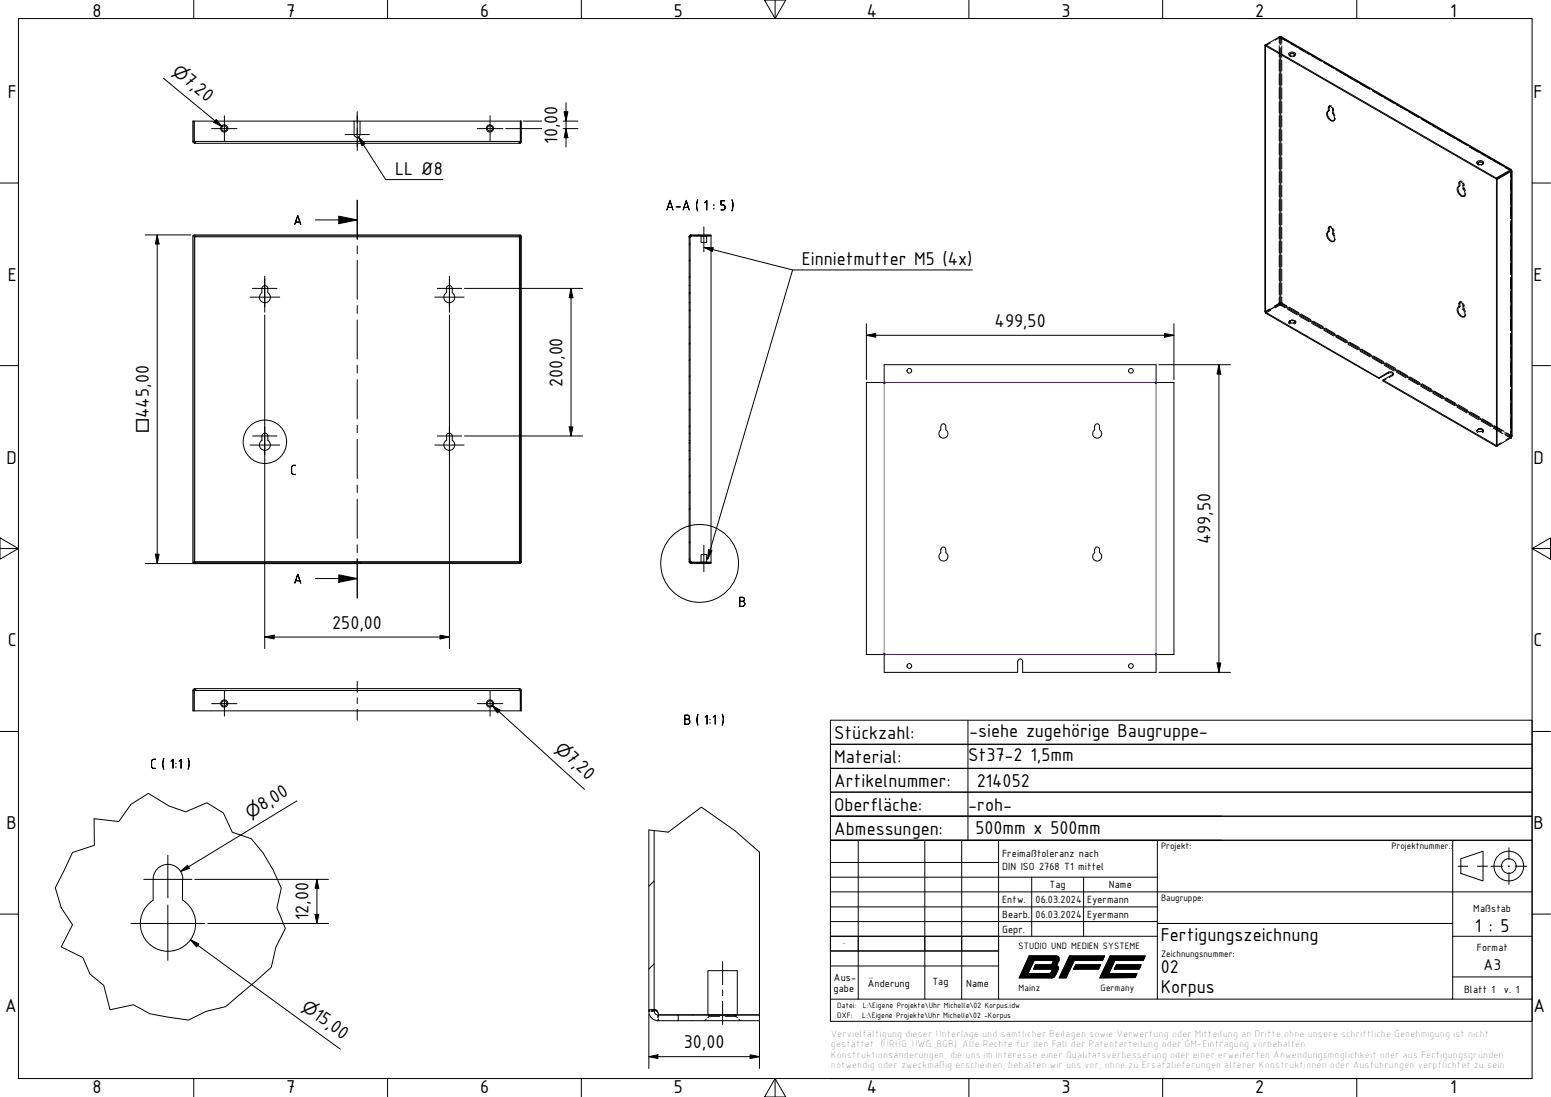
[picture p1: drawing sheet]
<svg xmlns="http://www.w3.org/2000/svg" width="420mm" height="297mm" viewBox="0 0 420 297" stroke-linecap="round" stroke-linejoin="round" font-family="sans-serif">
<!-- layer: Schraffur (ISO) -->
<g fill="none" stroke="#000" stroke-width=".27">
<path d="M186.9 79.4l-.2 .3M186.9 74.9l-.2 .3M186.9 70.4l-.2 .2M186.9 65.9l-.2 .3M189.2 63.6l-.2 .3M186.9 97.3l-.2 .3M186.9 92.8l-.2 .4M186.9 88.3l-.2 .4M186.9 83.8l-.2 .4M186.9 119.7l-.2 .4M186.9 115.3l-.2 .3M186.9 110.8l-.2 .3"/>
<path d="M186.9 106.3l-.2 .3M186.9 101.8l-.2 .3M186.9 137.7l-.2 .3M186.9 133.2l-.2 .3M186.9 128.7l-.2 .4M186.9 124.2l-.2 .4M186.9 151.2l-.2 .3M186.9 146.7l-.2 .3M186.9 142.2l-.2 .3M177.2 238.5l-1.4 1.5M177.2 261l-1.4 1.4"/>
</g>
<!-- layer: Sichtbar (ISO) -->
<g fill="none" stroke="#000" stroke-width=".27">
<path d="M342.6 12.2v72.2l.2 .1 3.9-2.2M342.8 12.1v.3l-.2-.2M342.8 12.1l3.9-2.2h.4l62.2 35.9M342.8 12.1l62.5 36.1M342.8 12.1l-.2 .1M349.1 14.5a1.25 1.25 0 0 1 1.9 .1 1.11 1.11 0 0 1-1.9 .1zM349.3 14.8a.93 .93 0 0 1 1.5 0M349.5 15.1a.55 .55 0 0 1 .2-.7 .55 .55 0 0 1 .7 .1l.4 .3-.2 .3M52.5 38.3h.2M52.6 38.3v-5.5h-.4v5.5h.4h-.4v.2l.5 .3M52.6 38.3l.1 .2M52.7 38.3l.1 .5v-.3"/>
<path d="M52.7 38.5v.3M52.7 38.8h88M52.7 38.5h.1M52.8 38.5h.1M95.9 36.4a.8 .8 0 0 0 .8 .8 .8 .8 0 0 0 .8-.8M95.9 32.8h45.1M95.9 32.8h-43.3v5.5M95.9 32.8v3.6M97.5 32.8v3.6M140.7 38.5v.3M140.7 38.8h.1M140.7 38.5h.1"/>
<path d="M140.8 38.3l-.1 .5M140.9 38.3h-.1M141 32.8v5.5h.2h-.2M141 38.3l-.3 .2M141 32.8h.2v5.8l-.5 .2M141 32.8v5.5M359.8 30.1a1.8 1.8 0 0 0 1 2.5h.5M360 28.8a.97 .97 0 0 1 1 1v1a1.25 1.25 0 0 1 0 2 1.79 1.79 0 0 1-1.3-2.6l.1-.1zM360.2 28.7l-.1 1.2-.3 .2M395.1 50.5a1.78 1.78 0 0 0 1.6 2.5M395.3 49.2a.89 .89 0 0 1 1 1v1a1.48 1.48 0 0 1 .3 1.9 1.84 1.84 0 0 1-1.9-2l.2-.4 .3-.2zM395.5 49.1v1.2l-.3 .2"/>
<path d="M400.1 43.8a1.08 1.08 0 0 1 1.8 .3 1.25 1.25 0 0 1-1.9 0zM400.2 44.3a.82 .82 0 0 1 1.5 0M400.4 44.5l-.1-.1a.68 .68 0 0 1 .7-.6 .68 .68 0 0 1 .7 .6l-.1 .1M405.3 48.5l-62.5-36.1v72.1M405.3 48.2v.3M405.4 48.5v72.1M405.6 48.6v72.2M409.2 46.3l-3.8 2.2 .2 .1M409.2 46.3h.1M409.2 46.2h.1M409.2 46l-.1-.2 .3 .3M409.2 46l-3.9 2.2"/>
<path d="M409.2 46v.3M409.2 46.3l-3.9 2.2M409.4 46.2l-.2 .1h.2M409.4 46.1l-.2 .1M409.4 46.2l.1 .3-.1-.2M409.4 46.1v.1M409.4 46.3l-3.8 2.3M409.6 46.4v71.7l-.2 .4-3.8 2.3M52.6 63.9h88.6v88.4h-.2v.3h-43.5v-.3h-1.6v.3h-43.3zM52.6 64v.2l.1-.1-.1 .1M52.7 63.9l.1 .2v-.1M52.8 64.1h-.1"/>
<path d="M71 78.1a.8 .8 0 0 1 .8-.8 .8 .8 0 0 1 .8 .8M71 78.1v1.1M71 79.3a1.48 1.48 0 0 0-.4 2.2 1.48 1.48 0 0 0 2.3 0 1.48 1.48 0 0 0-.4-2.2M72.6 78.1v1.1M120.9 78.1a.8 .8 0 0 1 .8-.8 .8 .8 0 0 1 .8 .8M120.9 79.3a1.48 1.48 0 0 0-.3 2.2 1.48 1.48 0 0 0 2.2 0 1.48 1.48 0 0 0-.3-2.2M121 78.1v1.1M122.5 78.1v1.1M140.6 64l.1 .1M140.7 64.1h.1M140.7 64.1l.2 .1M140.8 63.9l-.1 .2"/>
<path d="M141 64l-.3 .1M186.7 64.1v88l.5 .5M186.9 64.2l.2-.2-.2 .1v88l.3 .2v-.1M186.9 64.1l.3-.2h5.4v88.4h-5.4M187.1 63.6h5.5v.3h-5.5M187.2 63.6l-.5 .5M187.2 63.9v.2M359.8 62.8a1.79 1.79 0 0 0 1.5 2.5M360 61.5a.84 .84 0 0 1 1 .9v1a1.35 1.35 0 0 1 0 2.1 1.84 1.84 0 0 1-1.3-2.7h.1zM360.2 61.4l-.1 1.2-.3 .2M342.8 84.5v.3l30.7 17.7M342.8 84.5l30.7 17.8"/>
<path d="M346.7 82.2l.3-.2v.3h-.3zM346.7 82.3l-3.9 2.2M349.3 87.1a.93 .93 0 0 1 1.5 0M349.5 86.9h1.1M349.5 86.8a.76 .76 0 0 1 1.3 .4 .73 .73 0 0 1-.8 .4 .73 .73 0 0 1-.6-.7zM395.1 83.2a1.78 1.78 0 0 0 1.6 2.5M395.3 81.9a.79 .79 0 0 1 1 .9v1a1.6 1.6 0 0 1 .3 2 1.74 1.74 0 0 1-1.5-2.6h.1zM395.5 81.8v1.2l-.3 .2M71 118.1a.8 .8 0 0 1 .8-.8 .8 .8 0 0 1 .8 .8M71 118.1v1.1M71 119.2a1.48 1.48 0 0 0-.4 2.2 1.48 1.48 0 0 0 2.3 0 1.48 1.48 0 0 0-.4-2.2M72.6 118.1v1.1"/>
<path d="M120.9 118.1a.8 .8 0 0 1 .8-.8 .8 .8 0 0 1 .8 .8M120.9 119.2a1.48 1.48 0 0 0-.3 2.2 1.48 1.48 0 0 0 2.2 0 1.48 1.48 0 0 0-.3-2.2M121 118.1v1.1M122.5 118.1v1.1M239.3 103.6h-4.6v73.6h4.6M239.5 103.3v-4.6h73.7v4.6M239.6 103.4l.1 .4-.3-.2M254.8 115.4v1M254.9 115.4a.64 .64 0 0 1 .7-.6 .64 .64 0 0 1 .6 .6v1a1.23 1.23 0 0 1 .3 1.8 1.23 1.23 0 0 1-1.9 0 1.23 1.23 0 0 1 .3-1.8M296.5 115.4v1M296.6 115.4a.64 .64 0 0 1 .6-.6 .64 .64 0 0 1 .7 .6v1a1.23 1.23 0 0 1 .3 1.8 1.23 1.23 0 0 1-1.9 0 1.23 1.23 0 0 1 .3-1.8M313.1 103.4l-.1 .4 .4-.2"/>
<path d="M313.4 103.6h4.6v73.6h-4.6M373.5 102.5v-.2l2.6-1.5a.75 .75 0 0 1 .8-.2 .75 .75 0 0 1 .5 .7l-2.8 1.6v.3l30.7 17.6M374.6 102.9l30.7 17.7M377.4 101.2l-.7-.3-.4 .1-2.8 1.5M400.2 116.5a.82 .82 0 0 1 1.5 0M400.3 116.3a.69 .69 0 0 1 .8-.3 .69 .69 0 0 1 .5 .7 .89 .89 0 0 1-1.4-.3zM400.4 116.3h1.2M405.4 120.6l-.1 .2M405.4 120.6l.2 .2M405.6 120.8h-.3M52.6 152h.1l-.1 .2M52.7 152.1h.1"/>
<path d="M52.7 152.3l.1-.2v.2M95.9 152.3h-43.7v-88.4h.4v-.3h88.4v88.7h-43.5M95.9 152.6h1.6M140.6 152.3l.1-.2-.1 .2h.2M140.7 152.1h.1M140.9 152h-.2h.3v.2M186.9 152l.2 .2zM187.1 152.3h1.1v.3h-1.1M189.1 152.3h3.5v.3h-4.4M254.8 148.7v.9M254.9 149.7a1.23 1.23 0 0 0-.3 1.8 1.23 1.23 0 0 0 1.9 0 1.23 1.23 0 0 0-.3-1.8M254.9 148.7a.63 .63 0 0 1 .7-.6 .63 .63 0 0 1 .6 .6v.9"/>
<path d="M296.5 148.7v.9M296.6 149.7a1.23 1.23 0 0 0-.3 1.8 1.23 1.23 0 0 0 1.9 0 1.23 1.23 0 0 0-.3-1.8M296.6 148.7a.64 .64 0 0 1 .6-.6 .64 .64 0 0 1 .7 .6v.9M239.4 177.2l.3-.2-.1 .4M239.5 177.5v4.6h36.2v-3.1M275.8 179.1a.64 .64 0 0 1 .6-.7 .64 .64 0 0 1 .6 .7M313.2 177.5v4.6h-36.2v-3.1M313.4 177.2l-.4-.2 .1 .4M52.2 187.1v5.4h88.8v-5.4v5.4h.2v-5.5h-.2l.2 .1M52.2 187l.4 .1zM52.7 187l-.2 .1 .1 5.4M52.7 186.8l-.1 .2"/>
<path d="M52.7 186.5l-.5 .5M52.7 186.5v.3M52.7 186.5h88M52.7 186.8h.1M52.8 186.8h.1M52.8 186.8v-.3l-.1 .5M140.7 186.8l.3 .2M140.7 186.5l.5 .2v.3M140.7 186.8h.1M140.7 186.5l.1 .5M140.7 186.5v.3M140.8 187l.1 .1"/>
<path d="M41.5 238.1a4 4 0 0 1 4-4.1 4 4 0 0 1 4 4.1M41.5 238.1v5.6M49.4 238.1v5.6M175.8 224.7v49.1M177.2 224.9v48.9M205.7 230.7v44.1h-27.3M41.5 243.8a7.5 7.5 0 0 0-1.7 11.2 7.5 7.5 0 0 0 11.4 0 7.5 7.5 0 0 0-1.7-11.2M177.2 273.5l1 .6-.2-.5-.5-.3h-.2l-.1 .3M177.3 273.9a.98 .98 0 0 0 .9 1h5.5v1.5h-5.4a2.5 2.5 0 0 1-2.5-2.5M178.2 274.1l.2 .7M183.7 274.9h22v1.5h-22"/>
<circle cx="60.7" cy="34.8" r=".72"/>
<circle cx="60.7" cy="34.8" r=".97"/>
<circle cx="132.7" cy="34.8" r=".72"/>
<circle cx="132.7" cy="34.8" r=".97"/>
<circle cx="246.3" cy="100.4" r=".64"/>
<circle cx="306.4" cy="100.4" r=".64"/>
<circle cx="60.7" cy="190.5" r=".97"/>
<circle cx="60.7" cy="190.5" r=".72"/>
<circle cx="132.7" cy="190.5" r=".97"/>
<circle cx="132.7" cy="190.5" r=".72"/>
<circle cx="246.3" cy="180.3" r=".64"/>
<circle cx="306.4" cy="180.3" r=".64"/>
</g>
<!-- layer: Sichtbar schmal (ISO) -->
<g fill="none" stroke="#000" stroke-width=".27">
<path d="M346.7 14.6v67.6M346.8 9.9l62.3 36M347 14.8v67.3M52.7 38.3h88.1M360.1 29l-.3 .2M395.5 49.5l-.3 .1M409.2 46.3h.1M409.2 46.2h.1M409.4 46.4v72M52.7 64.1v87.9M52.8 64.1h87.9v87.9M360.1 61.7l-.3 .1"/>
<path d="M346.8 82.3l58.6 33.8M347 82.2l58.4 33.7M395.5 82.1l-.3 .1M376.1 100.8v.2M52.8 152.1h87.9M52.7 187h88.1"/>
</g>
<!-- layer: Verdeckt (ISO) -->
<g fill="none" stroke="#000" stroke-width=".27">
<path d="M344.2 11.6l-1.4 .8M346.5 10h.1M346.5 10l.2 .2M346.5 10.1h.1M346.5 10.1l.2 .1M346.5 10.1v.1M346.6 10.2h.1M346.7 10.3h.1M346.7 10.2v.1M346.7 10.2l-1.3 .7M346.7 10.3l.1 .1M346.7 9.9v.1"/>
<path d="M346.8 9.9v.2M346.8 10.1h.1M346.8 10.2h.1M346.8 10.2h.4M346.9 10.4h.1M347 10.4h.1M347 10.3h.1M347 10.3l1.8 1M347.2 10.2h.1M347.2 10.2l-.2 .2M347.2 10h.1M347.3 10.1l-.1 .1"/>
<path d="M349.3 14.9l.5 .4M349.3 15l.1 .1M349.5 15.2l.3 .1M349.7 11.8l3.5 2M350.5 15.2l-.2 .1M350.7 15v.1M350.8 14.9l-.4 .4M354.2 14.3l3.5 2.1M358.6 16.9l3.5 2M363 19.4l3.5 2.1M359.7 30.1v.1M359.9 30l-.1 .1"/>
<path d="M360.1 29.9l-.1 .1M360.1 28.7l-.1 .1M360.3 28.6l.4 .1M361 29.2l.2 .8M361.1 30.7l-.1 .1M361.2 30.6l.4 .7M361.2 30.3v.4M361.2 32.7h.1M361.4 32.6h.1M361.7 32l-.1 .5-.3 .1M367.5 22l3.5 2.1M371.9 24.6l3.5 2"/>
<path d="M376.3 27.1l3.5 2.1M380.7 29.7l3.6 2.1M385.1 32.3l3.6 2M389.6 34.8l3.6 2.1M394 37.4l3.6 2M398.4 39.9l3.6 2M395.2 50.5l-.1 .1M395.5 50.3l-.2 .1M395.6 49.1h.1M396.1 49.1h-.5l-.2 .1M396.4 49.6l.2 .8M396.4 51.1l-.1 .1"/>
<path d="M396.6 51l.3 .7M396.6 53.1h.1M396.6 50.7v.3M396.6 51l-.1 .1M397.1 52.4l-.4 .6M400.2 44.3l.4 .3M400.2 44.3h.1M400.2 44.2h.1M400.3 44.5h.1M400.5 44.6h.2M401.5 44.5v.1M401.7 44.5l-.5 .1"/>
<path d="M401.7 44.3l-.1 .3h-.4M401.7 44.3h.1M401.7 44.2h.1M402.9 42.5l3.6 2.1M407.3 45.1l1.8 1M409.1 45.9v.3M409.1 46.2h.1M409.1 46.1v.1M409.1 45.9h.1M409.1 46v.1M409.2 46.3l.2 .1h-.1M409.2 46.3h.1"/>
<path d="M409.2 46.3l.1 .1M409.2 46.1v.2M409.3 46.4v2.1M409.3 49.5v4M409.3 54.6v4.1M409.3 59.7v4.1M186.7 64.1h.1M186.7 64.1v.1M186.7 79.2h.1M186.7 77.3h.1M186.9 64.1h.1M186.8 64.2h.2"/>
<path d="M186.9 79.2h.1M186.9 77.3h.1M187.1 63.6v.3M187.2 63.6v.1M187.2 63.8v.1M189.7 63.6v.1M189.8 63.8l.1 .1M189.9 63.9h.1M189.9 63.9h.5M190.9 63.9h.4M191.3 63.9h.1M191.4 63.8l-.1 .1"/>
<path d="M191.6 63.6l-.1 .1M359.7 62.8h.1M359.8 62.7v.1M360 61.4h.1M360.1 62.6l-.1 .1M360.2 61.4l.2-.2 .3 .2M360.2 61.3h.1M361 61.8l.2 .9M361 63.4h.1M361.2 63.3h.1M361.2 63.3l.4 .7M361.2 62.9v.4"/>
<path d="M361.2 65.4h.1M361.4 65.3h.1M361.7 64.7l-.4 .6M409.3 64.8v4.1M409.3 70v4M409.3 75v4.1M186.7 82h.1M186.9 82h.1M343.9 83.7l-1.3 .7M344.2 84l-1.4 .8M346.5 82.2h.1M346.5 82.2l-1.3 .7"/>
<path d="M346.5 82.1h.1M346.6 82.1l.1 .1M346.6 82.2l.1 .2M346.7 82.6h.1M346.7 81.9l-.2 .2M346.7 82.6l-1.3 .7M346.7 82.5v.1M346.8 82.6h.1M346.8 82.3v.2M347 82.1v.1M347 81.8l.2 .2M347 82.5l-.2 .1"/>
<path d="M347.1 82h.1M347.2 82.1h.1M347.2 82v.1M347.2 82.1v.2M349.3 87.1l.5 .4M349.3 87.2h.1M349.3 87.1h.1M349.3 86.9h.1M349.5 86.8l-.4 .4 .3 .5M350.5 86.8l.5 .4-.1 .4-.3 .1M350.7 86.9h.1M350.8 87.1l-.4 .4"/>
<path d="M350.8 87.2h.1M350.8 87.1h.1M395.2 83.1h.1M395.2 83.1l-.1 .1M395.4 81.8h.7M395.5 83l-.2 .1M395.6 81.7h.1M396.3 83.8h.1M396.4 82.2l.2 .9M396.5 83.7h.1M396.6 83.7l.3 .7M396.6 85.8h.1"/>
<path d="M396.6 83.3v.4M397.1 85.1l-.4 .6M409.3 80.2v4.1M409.3 85.3v4.1M409.3 90.5v4M409.3 95.5v4.1M186.7 119.2h.1M186.7 117.3h.1M186.9 119.2h.1M186.9 117.3h.1M375.5 102.6l-.9 .6M377.4 101.5l-1.1 .7"/>
<path d="M377.4 101.1v.4M377.4 101.3v.1M400.2 116.4l.4 .5M400.3 116.3v.1M400.5 116.2l-.5 .5 .4 .4M401.5 116.2v.1M401.7 116.4l.2 .4-.3 .3M401.7 116.4l-.1 .4-.4 .1M406.7 119.9l-1.3 .7M409.1 118.6h.1M409.1 118.4v.2M409.1 118.3v.1"/>
<path d="M409.1 118.2v.1M409.1 118.5v.1M409.2 118.6h.1M409.2 118.2l.2 .1M409.2 118.4h.1M409.2 118.1h.1M409.2 118.1h-.1M409.2 118.4l-.1 .2M409.2 118.4l.1 .1M409.2 118.2v.1M409.2 118.4v.1M409.2 118.4l-1.3 .8"/>
<path d="M409.3 118h.1M409.3 118.1h.1M409.3 100.6v4.2M409.3 105.8v4M409.3 110.9v4.1M409.3 116v2.1M409.4 118.4h.1M409.4 118.5h.1M409.4 117.9l-.1 .1M409.4 117.9h.1M409.4 117.9l-.2 .3M409.4 117.9l-.2 .2"/>
<path d="M409.5 118l.1 .1M186.7 122h.1M186.9 122h.1M186.7 152h.1M186.7 152.1h.1M186.8 152.1h.1M186.8 152h.2M186.9 152h.1M186.9 152.1h.1M187.1 152.3v.1M187.1 152.5v.1M187.2 152.3v.1"/>
<path d="M187.2 152.5v.1M189.7 152.5v.1M189.9 152.3h.1M189.9 152.3h.5M189.9 152.3l-.1 .1M190.9 152.3h.4M191.3 152.3h.1M191.3 152.3l.1 .1M191.5 152.5l.1 .1M175.8 273.8h.3M176.1 273.3l-.3 .3h.3M176.3 273.3h.3"/>
<path d="M176.4 273.8h.6M176.4 273.6h.6M176.7 273.3l.5 .2M177 273.3h.5M177.1 273.6h.1M177.1 273.8h.1M178.2 274.9v.1M178.2 275.2v.4M178.2 276v.4M178.4 274.9v.5M178.4 275.9v.5M191.3 276l-.4 .4"/>
<path d="M192.1 275.2h2.9M192.1 275.2l-.3 .3M192.1 274.9h.1M192.1 275.1v.1M196.4 275.2h2.9l.4 .3M199.3 274.9h.1M199.3 275.1v.1M200.2 276l.3 .4"/>
</g>
<!-- layer: Bruchlinie (ISO) -->
<path d="M25.5 221.7l6.7 .7 3.3-4.6 4.7-3 5.5 3.4 4.6 1.6 5.7-2.4 4.5 2.8 2.4 5.1 5.2 1.8 3.2 3.9 2.7 4.6 2.2 4.9-1.2 5.3 2.3 5.6-2.5 5-1.3 5.5-12.4 10.7-5.2 1.2-4.8 2.4-10.5-1.7-4.4-2.4-6.4 1.3-1.7-6.6-3.7-3-2-4.5-5.8-2.9 3-6-3-4.6-1.6-5.4 4.6-9.6 6-1.9zM175.8 224.7l5.2 .6 9-6.7 9.1 6.3 6.6 5.8" fill="none" stroke="#000" stroke-width=".27"/>
<!-- layer: Verdeckt schmal (ISO) -->
<g fill="none" stroke="#000" stroke-width=".27">
<path d="M346.5 10.1v1.5M346.5 12.4v3M346.5 16.2v3M346.7 10.3v1.7M346.7 12.9v1.7M346.8 10.2l1.3 .8M347 10.4v1.7M347 13v1.8M347.2 10.2v1.5M347.2 12.5v3M347.2 16.3v2.9M348.8 11.3l2.7 1.5"/>
<path d="M352 13.2l2.7 1.6M355.3 15.1l2.7 1.5M358.6 17l2.7 1.5M361.9 18.9l2.7 1.5M346.5 20v3M346.5 23.7v3.1M346.5 27.5v3.1M346.5 31.4v2.9M346.5 35.1v3M346.5 38.9v3M347.2 20v3.1M347.2 23.8v3"/>
<path d="M347.2 27.5v3.1M347.2 31.4v3M347.2 35.2v2.9M347.2 38.9v3M361.1 29.7l-.1 .1M361.2 29.7h.1M365.2 20.8l2.6 1.5M368.5 22.7l2.6 1.5M371.8 24.6l2.6 1.5M375 26.4l2.6 1.6M378.3 28.4l2.6 1.4M381.6 30.3l2.6 1.5"/>
<path d="M384.9 32.1l2.6 1.5M388.1 34.1l2.6 1.5M391.4 35.9l2.6 1.6M394.7 37.8l2.6 1.5M397.9 39.7l2.7 1.6M346.5 42.7v3M346.5 46.5v3M346.5 50.2v3.1M346.5 54v3.1M346.5 57.9v2.9M347.2 42.7v3M347.2 46.4v3.1"/>
<path d="M347.2 50.2v3.1M347.2 54v3M347.2 57.8v3M396.4 50.2h-.1M396.6 50.1l-.1 .1M401.2 41.6l2.7 1.5M404.5 43.5l2.7 1.5M407.8 45.4l1.3 .8M409.1 46.2h.1M409.1 45.9h.1M409.2 46.3h.1M409.2 46.2h.1"/>
<path d="M409.2 46.3v1.6M409.2 48.6v3.1M409.2 52.4v3M409.2 56.2v3M409.2 60v3M409.3 46l.1 .1M409.4 46.2v.1M409.4 46.3v.1M346.5 61.6v3M346.5 65.4v3M346.5 69.2v3M346.5 72.9v3.1"/>
<path d="M346.5 76.7v3.1M347.2 61.6v3M347.2 65.4v3M347.2 69.1v3.1M347.2 72.9v3.1M347.2 76.7v3M361 62.4h.1M361.2 62.3h.1M409.2 63.8v2.9M409.2 67.5v3.1M409.2 71.3v3.1M409.2 75.1v3.1"/>
<path d="M409.2 78.9v3M346.5 80.5v1.6M346.8 82.6l1.3 .7M347.2 82.1l1.4 .7M347.2 80.5v1.5M348.8 83.8l2.7 1.5M349.2 83.2l2.7 1.5M352 85.6l2.7 1.6M352.5 85l2.6 1.6M355.3 87.6l2.7 1.4M355.8 87l2.6 1.4M358.6 89.4l2.7 1.6"/>
<path d="M359.1 88.8l2.5 1.6M361.9 91.3l2.7 1.5M362.3 90.7l2.6 1.5M365.2 93.2l2.6 1.5M365.6 92.7l2.6 1.4M368.5 95.1l2.6 1.5M368.8 94.5l2.6 1.5M371.8 97l2.6 1.5M372.1 96.4l2.6 1.5M375 98.9l2.6 1.5M375.4 98.2l2.6 1.6M396.3 82.8h.1"/>
<path d="M396.6 82.7l-.1 .1M409.2 82.7v3M409.2 86.5v3M409.2 90.3v2.9M409.2 94v3.1M409.2 97.8v3.1M377.2 101.5h.1M377.2 101.6v.1M378.3 100.8l2.6 1.5M378.6 100.2l2.7 1.5M381.6 102.6l2.6 1.6M381.9 102.1l2.7 1.5"/>
<path d="M384.9 104.6l2.6 1.5M385.2 103.9l2.7 1.5M388.1 106.5l2.6 1.5M388.5 105.9l2.6 1.5M391.4 108.3l2.6 1.5M391.8 107.7l2.6 1.5M394.7 110.3l2.6 1.5M395.1 109.6l2.5 1.5M397.9 112.1l2.7 1.6M398.3 111.5l2.6 1.5M401.2 114l2.7 1.5M401.6 113.4l2.6 1.5"/>
<path d="M404.5 115.9l2.7 1.6M404.8 115.3l2.6 1.5M405.4 116.1l1.4 .9M405.4 115.9l1.5 .8M407.6 117.5l1.5 .8M407.7 117.1l1.5 1M407.8 117.8l1.3 .8M408.1 117.2l1.3 .7M409.2 101.6v3.1M409.2 105.4v3M409.2 109.2v3M409.2 113v3"/>
<path d="M409.2 116.8v1.4"/>
</g>
<!-- layer: Biegelinie nach oben(DIN) -->
<path d="M239.5 103.8v73.2M239.8 103.6h73.1M313.2 103.8v73.2M239.8 177.2h73.1" fill="none" stroke="#8000ff" stroke-width=".27"/>
<!-- layer: Schraffur (ISO) -->
<g fill="#000">
<path d="M280.2 260l5.1 .1v.4l-.5 .7h-4.3l-.5 1.2h4.9l.1 .4-.3 .6-.2 .2h-6zM278.8 258.9h7.5l.6 .4v.7l-.7 1.5a.71 .71 0 0 1 .6 .8l-1 2.1-.7 .4h-9z" fill-rule="evenodd"/>
<path d="M291.4 261.2h6.7l-.5 1.2h-6.8z" fill-rule="evenodd"/>
<path d="M289.7 258.9h9.5l-.5 1.1h-7.7l-2.2 4.8h-1.9z" fill-rule="evenodd"/>
<path d="M302.4 261.2h6.7l-.5 1.2h-6.8z" fill-rule="evenodd"/>
<path d="M300.7 258.9h9.5l-.5 1.1h-7.7l-1.6 3.6h7.6l-.5 1.1-9.6 .1z" fill-rule="evenodd"/>
</g>
<!-- layer: Schnittlinie (ISO) -->
<g fill="none" stroke="#000" stroke-width=".27">
<path d="M85.4 59.5h11.4M91.8 58.5l5 1-5 1.1zM96.8 54.2v10.6M96.8 66.6v2.1M96.8 70.5v10.6M96.8 82.7v2.2M96.8 86.6v10.6M96.8 98.9v2.1M96.8 102.8v10.6M96.8 115.2v2M96.8 119v10.6M96.8 131.3v2.1"/>
<path d="M96.8 135.2v10.5M85.4 156.7h11.4M91.8 155.6l5 1.1-5 1zM96.8 147.5v2.1M96.8 151.3v10.6"/>
</g>
<g fill="#000">
<path d="M91.8 58.5l5 1-5 1.1z" fill-rule="evenodd"/>
<path d="M91.8 155.6l5 1.1-5 1z" fill-rule="evenodd"/>
</g>
<!-- layer: Detailumgrenzung (ISO) -->
<g fill="none" stroke="#000" stroke-width=".27">
<circle cx="71.8" cy="119.6" r="5.9"/>
<circle cx="189.5" cy="152.6" r="10.5"/>
</g>
<!-- layer: Rahmen (ISO) -->
<g fill="none" stroke="#000" stroke-width=".27">
<path d="M5 5h410v287h-410zM52.5 0v5M105 0v5M157.5 0v5M207.1 0h5.8l-2.9 5zM210 0v5M262.5 0v5M315 0v5M367.5 0v5M0 49.6h5M415 49.6h5M0 99h5"/>
<path d="M415 99h5M0 145.7l5 2.8-5 2.9zM0 148.5h5M415 148.5l5-2.8v5.7zM415 148.5h5M0 198.1h5M415 198.1h5M0 247.5h5M415 247.5h5M52.5 292v5M105 292v5M157.5 292v5"/>
<path d="M210 292l2.9 5h-5.8zM210 292v5M262.5 292v5M315 292v5M367.5 292v5"/>
</g>
<!-- layer: Titel (ISO) -->
<g fill="none" stroke="#000" stroke-width=".27">
<path d="M225 227.5h190v49h-190zM225 237.5h88.5M225 233.5h45.5M232.5 227.5v43M250.5 227.5v43M260.5 227.5v43M270.5 227.5v43M279.5 237.5v16M293.5 237.5v16M313.5 227.5v43h80v-43M395 234.6h2.6M395.7 232.5l6-2v8l-6-2z"/>
<path d="M400.2 234.6h2.7M403.9 234.6h3.2M408.6 234.6h.3M408.8 229.6v3.2M408.8 234.4v.2M408.8 236.2v3.3M410.5 234.6h3.1M225 241.5h190M225 253.5h88.5M225 249.5h88.5M225 245.6h88.5M225 257.5h45.5"/>
<path d="M278.8 258.9h7.3a.85 .85 0 0 1 .8 1.2l-.7 1.4a.71 .71 0 0 1 .6 .8l-1 1.9-.7 .6h-9zM289.7 258.9h9.5l-.5 1.1h-7.7l-2.2 4.8h-1.9zM300.7 258.9h9.5l-.5 1.1h-7.7l-1.6 3.6h7.6l-.5 1.1-9.6 .1zM313.5 250h80M393.5 253.5h21.5M225 261.6h45.5M225 270.5h88.5M280.2 260l5.1 .1v.4l-.6 .7h-4.2l-.5 1.2h4.7l.3 .1-.3 .9-.3 .2h-5.9zM284.7 261.2h.1M291.4 261.2h6.7l-.5 1.2h-6.8zM302.4 261.2h6.7l-.5 1.2h-6.8zM393.5 270.5h21.5"/>
<path d="M393.5 264.5h21.5M225 292h190"/>
<circle cx="408.7" cy="234.5" r="4"/>
<circle cx="408.7" cy="234.5" r="1.99"/>
</g>
<!-- layer: BFE Logo -->
<path d="M278.8 258.9h7.1a.86 .86 0 0 1 .9 .3 .86 .86 0 0 1 .1 .9l-.7 1.4a.66 .66 0 0 1 .5 .4 .66 .66 0 0 1-.1 .7l-.3 .6a1.72 1.72 0 0 1-2.2 1.6h-8zM289.7 258.9h9.5l-.5 1.1h-7.7l-2.2 4.8h-1.9zM300.7 258.9h9.5l-.5 1.1h-7.7l-1.6 3.6h7.6l-.5 1.1-9.6 .1zM280.2 260h4.9l.2 .1v.4l-.3 .6a3.2 3.2 0 0 1-2.4 .1h-2.1l-.5 1.2h4.7l.3 .1-.3 .9-.3 .2h-5.9zM291.4 261.2h6.7l-.5 1.2h-6.8zM302.4 261.2h6.7l-.5 1.2h-6.8z" fill="none" stroke="#000" stroke-width=".27"/>
<!-- layer: Skizziergeometrie (ISO) -->
<path d="M189.9 63.9h1.5v1.7h-1.5zM189.9 150.1h1.5v2.2h-1.5zM262.2 195v32.5M225 227.5v-6.5h190v6.5h-190h106M225 221h190v-6.5h-190v-6.4h190v-6.6h-190v-6.5h190v6.5h-190v6.6h190v6.4h-190v6.5h106M191.8 262.8h7.9v12.1h-7.9z" fill="none" stroke="#000" stroke-width=".27"/>
<!-- layer: Symbol (ISO) -->
<path d="M97.1 37.1l1.8 1.8-.9 .6zM97.1 37.1l7.4 11.5h15.5M190.8 67l2.2 1.1 .2-1-2.4-.1 23.9 6.1h48.7M214.7 73.1l-23 78.3M191.9 148.9l1 .2-1.2 2.3zM225 253.5h45.5v4h-45.5zM232.5 253.5v4M250.5 253.5v4M260.5 253.5v4" fill="none" stroke="#000" stroke-width=".27"/>
<g fill="none" stroke="#000" stroke-width=".27">
<path d="M44.3 21.2l15.9 13.1M58.6 32.4l1.6 1.9-2.3-1.2zM137 34.8h9.7M141.7 32.8h5M152.6 32.8h3.9M152.6 34.8h3.9M152.8 30.3h1l-.5 2.5zM153.3 34.8l.5 2.5h-1zM153.3 27.8v12M39.4 63.6h12.3M42.6 63.6l.5 2.5h-1zM42.6 63.6v89"/>
<path d="M125.8 78.1h32M154.7 78.1l.5 2.5h-1zM154.7 78.1v40M71.7 85.3v29.5M121.8 85.3v29.5M234.7 90.8l2.5-.5v1zM234.7 90.8h83.3M234.7 87.7v15.1M313.9 98.7h19.4M315.5 90.3l2.5 .5-2.5 .5zM318 87.7v15.1M330.2 98.7l.5 2.6h-1z"/>
<path d="M330.2 98.7v83.4M125.8 118.1h32M154.2 115.6h1l-.5 2.5zM71.7 124.5v51.1M121.8 124.5v51.1M39.4 152.6h57.4M42.1 150.1h1l-.5 2.5zM71.7 172.5l2.6-.5v1zM71.7 172.5h50.1M119.2 172l2.6 .5-2.6 .5zM329.7 179.5h1l-.5 2.6zM133.3 191l2.2 1.3-.7 .8z"/>
<path d="M133.3 191l25 22.7M313.9 182.1h19.4M80.4 216.9l-31.5 19.1M48.9 236l1.9-1.7 .5 .8zM52.7 238.1h36.3M85.9 238.1l.5 2.5h-1.1zM85.9 238.1v11.9M51.6 254.5l2.2 1.1-.5 .8zM51.6 254.5l40.6 29.6M56.3 250h32.7M85.3 247.6h1.1l-.5 2.4zM175.8 274.7v14.6"/>
<path d="M205.7 275.6v13.7M175.8 286.1l2.4-.5v1zM175.8 286.1h29.9M203.2 285.6l2.5 .5-2.5 .5z"/>
</g>
<g fill="#000">
<path d="M58.6 32.4l1.6 1.9-2.3-1.2z" fill-rule="evenodd"/>
<path d="M152.8 30.3h1l-.5 2.5z" fill-rule="evenodd"/>
<path d="M153.3 34.8l.5 2.5h-1z" fill-rule="evenodd"/>
<path d="M42.6 63.6l.5 2.5h-1z" fill-rule="evenodd"/>
<path d="M154.7 78.1l.5 2.5h-1z" fill-rule="evenodd"/>
<path d="M234.7 90.8l2.5-.5v1z" fill-rule="evenodd"/>
<path d="M315.5 90.3l2.5 .5-2.5 .5z" fill-rule="evenodd"/>
<path d="M154.2 115.6h1l-.5 2.5z" fill-rule="evenodd"/>
<path d="M330.2 98.7l.5 2.6h-1z" fill-rule="evenodd"/>
<path d="M42.1 150.1h1l-.5 2.5z" fill-rule="evenodd"/>
<path d="M71.7 172.5l2.6-.5v1z" fill-rule="evenodd"/>
<path d="M119.2 172l2.6 .5-2.6 .5z" fill-rule="evenodd"/>
<path d="M329.7 179.5h1l-.5 2.6z" fill-rule="evenodd"/>
<path d="M133.3 191l2.2 1.3-.7 .8z" fill-rule="evenodd"/>
<path d="M48.9 236l1.9-1.7 .5 .8z" fill-rule="evenodd"/>
<path d="M51.6 254.5l2.2 1.1-.5 .8z" fill-rule="evenodd"/>
<path d="M85.3 247.6h1.1l-.5 2.4z" fill-rule="evenodd"/>
<path d="M85.9 238.1l.5 2.5h-1.1z" fill-rule="evenodd"/>
<path d="M175.8 286.1l2.4-.5v1z" fill-rule="evenodd"/>
<path d="M203.2 285.6l2.5 .5-2.5 .5z" fill-rule="evenodd"/>
</g>
<!-- layer: Mittelpunktmarkierung (ISO) -->
<g fill="none" stroke="#000" stroke-width=".27">
<path d="M57.3 34.8h6.9M60.8 31.4v6.8M93.5 36.4h6.6M96.8 31.4v8.3M129.3 34.8h6.9M132.8 31.4v6.8M68.4 78.1h6.6M71.7 75.5v9M71.7 74.8v8.3M118.4 78.1h6.7M121.8 75.5v9M121.8 74.8v8.3"/>
<path d="M67.7 80.5h8.1M117.8 80.5h7.9M68.4 118.1h6.6M71.7 115.5v9M71.7 114.8v8.3M118.4 118.1h6.7M121.8 115.5v9M121.8 114.8v8.3M67.7 120.5h8.1M117.8 120.5h7.9M57.3 190.5h6.9M60.8 187.1v6.8"/>
<path d="M129.3 190.5h6.9M132.8 187.1v6.8M38.9 238.1h13.1M45.5 231.6v11.5M35.5 250h20M45.5 245.1v14.9"/>
</g>
<!-- layer: Symbol (ISO) -->
<g fill="#000">
<path d="M97.1 37.1l1.8 1.8-.9 .6z" fill-rule="evenodd"/>
<path d="M190.7 67l2.5 .1-.2 1z" fill-rule="evenodd"/>
<path d="M191.9 148.9l1 .2-1.2 2.3z" fill-rule="evenodd"/>
</g>
<!-- layer: Mittellinie (ISO) -->
<path d="M96.8 30.3v3M96.8 34.7v1.6M96.8 37.8v3M190.7 61.4v6.8M190.7 147.6v7.2M96.8 184.5v3M96.8 189v1.5M96.8 192.1v2.9M195.7 260.4v6.2M195.7 268.1v1.5M195.7 271.1v6.3" fill="none" stroke="#000" stroke-width=".27"/>
<g font-size="5.4">
<text x="25.1" y="4.6">8</text>
<text x="77.6" y="4.6">7</text>
<text x="130" y="4.6">6</text>
<text x="182.5" y="4.6">5</text>
<text x="234.9" y="4.6">4</text>
<text x="287.5" y="4.6">3</text>
<text x="340" y="4.6">2</text>
<text x="392.9" y="4.6">1</text>
<text x="49.5" y="22.3" transform="rotate(40 49.5 22.3)">7,20</text>
<text x="2.1" y="26.5">F</text>
<text x="415.4" y="26.5">F</text>
<text x="151" y="39" transform="rotate(-90 151 39)">10,00</text>
<text x="107" y="47.4">LL Ø8</text>
<text x="217.3" y="71.7">Einnietmutter M5 (4x)</text>
<text x="2.1" y="76.1">E</text>
<text x="415.4" y="76.1">E</text>
<text x="269.4" y="88.5">499,50</text>
<text x="152.4" y="104.8" transform="rotate(-90 152.4 104.8)">200,00</text>
<text x="40.3" y="113.1" transform="rotate(-90 40.3 113.1)">445,00</text>
<text x="1.8" y="125.5">D</text>
<text x="415.4" y="125.5">D</text>
<text x="327.9" y="147.3" transform="rotate(-90 327.9 147.3)">499,50</text>
<text x="90" y="170.2">250,00</text>
<text x="2.1" y="175">C</text>
<text x="415.4" y="175">C</text>
<text x="226" y="200">Stückzahl:</text>
<text x="262.6" y="199.6">-siehe zugehörige Baugruppe-</text>
<text x="153.1" y="205.6" transform="rotate(42 153.1 205.6)">7,20</text>
<text x="226" y="206.5">Material:</text>
<text x="262.3" y="205.9">St37-2</text>
<text x="279.1" y="205.9">1,5mm</text>
<text x="226" y="213">Artikelnummer:</text>
<text x="264.6" y="213.1">214052</text>
<text x="71.1" y="219.7" transform="rotate(-31 71.1 219.7)">8,00</text>
<text x="226" y="219.5">Oberfläche:</text>
<text x="262.3" y="219.6">-roh-</text>
<text x="1.8" y="224.6">B</text>
<text x="226" y="226">Abmessungen:</text>
<text x="264.2" y="225.8">500mm x 500mm</text>
<text x="415.4" y="224.6">B</text>
<text x="83.6" y="249.2" transform="rotate(-90 83.6 249.2)">12,00</text>
<text x="314.5" y="254.7">Fertigungszeichnung</text>
<text x="399.5" y="252.3">1 : 5</text>
<text x="314.5" y="263.5">02</text>
<text x="314.5" y="268.8">Korpus</text>
<text x="1.4" y="274">A</text>
<text x="84.7" y="275.5" transform="rotate(36 84.7 275.5)">15,00</text>
<text x="415.4" y="274">A</text>
<text x="185.3" y="283.8">30,00</text>
<text x="25.1" y="295.9">8</text>
<text x="77.6" y="295.9">7</text>
<text x="130" y="295.9">6</text>
<text x="182.5" y="295.9">5</text>
<text x="234.9" y="295.9">4</text>
<text x="287.5" y="295.9">3</text>
<text x="340" y="295.9">2</text>
<text x="392.9" y="295.9">1</text>
</g>
<text font-size="5.4" fill="#fff" x="314.5" y="268.2">Korpus</text>
<g font-size="4.6">
<text x="46.5" y="19.8" transform="rotate(40 46.5 19.8)">⌀</text>
<text x="40.3" y="117.2" transform="rotate(-90 40.3 117.2)">□</text>
<text x="150.1" y="203" transform="rotate(42 150.1 203)">⌀</text>
<text x="67.7" y="221.7" transform="rotate(-31 67.7 221.7)">⌀</text>
<text x="401.8" y="262.7">A3</text>
<text x="81.5" y="273.2" transform="rotate(36 81.5 273.2)">⌀</text>
</g>
<g font-size="3.8">
<text x="180.3" y="56.8">A-A ( 1 : 5 )</text>
<text x="79.4" y="60.8">A</text>
<text x="78.6" y="128.5">C</text>
<text x="79.4" y="157.9">A</text>
<text x="200" y="164.2">B</text>
<text x="185.1" y="196.1">B ( 1:1 )</text>
<text x="40.6" y="208.1">C ( 1:1 )</text>
</g>
<g font-size="3">
<text x="271.5" y="232">Freimaßtoleranz nach</text>
<text x="271.5" y="235.6">DIN ISO 2768 T1 mittel</text>
<text x="271.5" y="244.5">Entw.</text>
<text x="280.5" y="244.5">06.03.2024</text>
<text x="284.3" y="240.6">Tag</text>
<text x="294.5" y="244.5">Eyermann</text>
<text x="300.4" y="240.6">Name</text>
<text x="271.5" y="248.5">Bearb.</text>
<text x="280.5" y="248.5">06.03.2024</text>
<text x="294.5" y="248.5">Eyermann</text>
<text x="399.1" y="247">Maßstab</text>
<text x="271.5" y="252.5">Gepr.</text>
<text x="400" y="257.5">Format</text>
<text x="225.8" y="268.7">gabe</text>
<text x="225.9" y="265.7">Aus-</text>
<text x="235.1" y="267.2">Änderung</text>
<text x="252.6" y="266.8">Tag</text>
<text x="261.7" y="267.2">Name</text>
<text x="396.7" y="268.8">Blatt 1</text>
<text x="407.4" y="268.8">v. 1</text>
</g>
<g font-size="2.7">
<text x="314.5" y="230">Projekt:</text>
<text x="376.9" y="230">Projektnummer.:</text>
<text x="314.5" y="244">Baugruppe:</text>
<text x="275.9" y="257.1">STUDIO UND MEDIEN SYSTEME</text>
<text x="314.5" y="259">Zeichnungsnummer:</text>
<text x="275.9" y="268.4">Mainz</text>
<text x="298.1" y="268.4">Germany</text>
<text x="225" y="280.8">Vervielfältigung dieser Unterlage und sämtlicher Beilagen sowie Verwertung oder Mitteilung an Dritte ohne unsere schriftliche Genehmigung ist nicht</text>
<text x="225" y="283.6">gestattet (URHG.,UWG.,BGB). Alle Rechte für den Fall der Patenterteilung oder GM-Eintragung vorbehalten.</text>
<text x="225" y="286.4">Konstruktionsänderungen, die uns im Interesse einer Qualitätsverbesserung oder einer erweiterten Anwendungsmöglichkeit oder aus Fertigungsgründen</text>
<text x="225" y="289.2">notwendig oder zweckmäßig erscheinen, behalten wir uns vor, ohne zu Ersatzlieferungen älterer Konstruktionen oder Ausführungen verpflichtet zu sein.</text>
</g>
<g font-size="2.3">
<text x="226.8" y="272.8">Datei:</text>
<text x="226.8" y="275.5">DXF:</text>
<text x="233.6" y="275.5">L:\Eigene Projekte\Uhr Michelle\02 -Korpus</text>
<text x="233.8" y="272.8">L:\Eigene Projekte\Uhr Michelle\02 Korpus.idw</text>
</g>
<text font-size="1.8" fill="#f00" x="228.3" y="255.9">-</text>
</svg>
